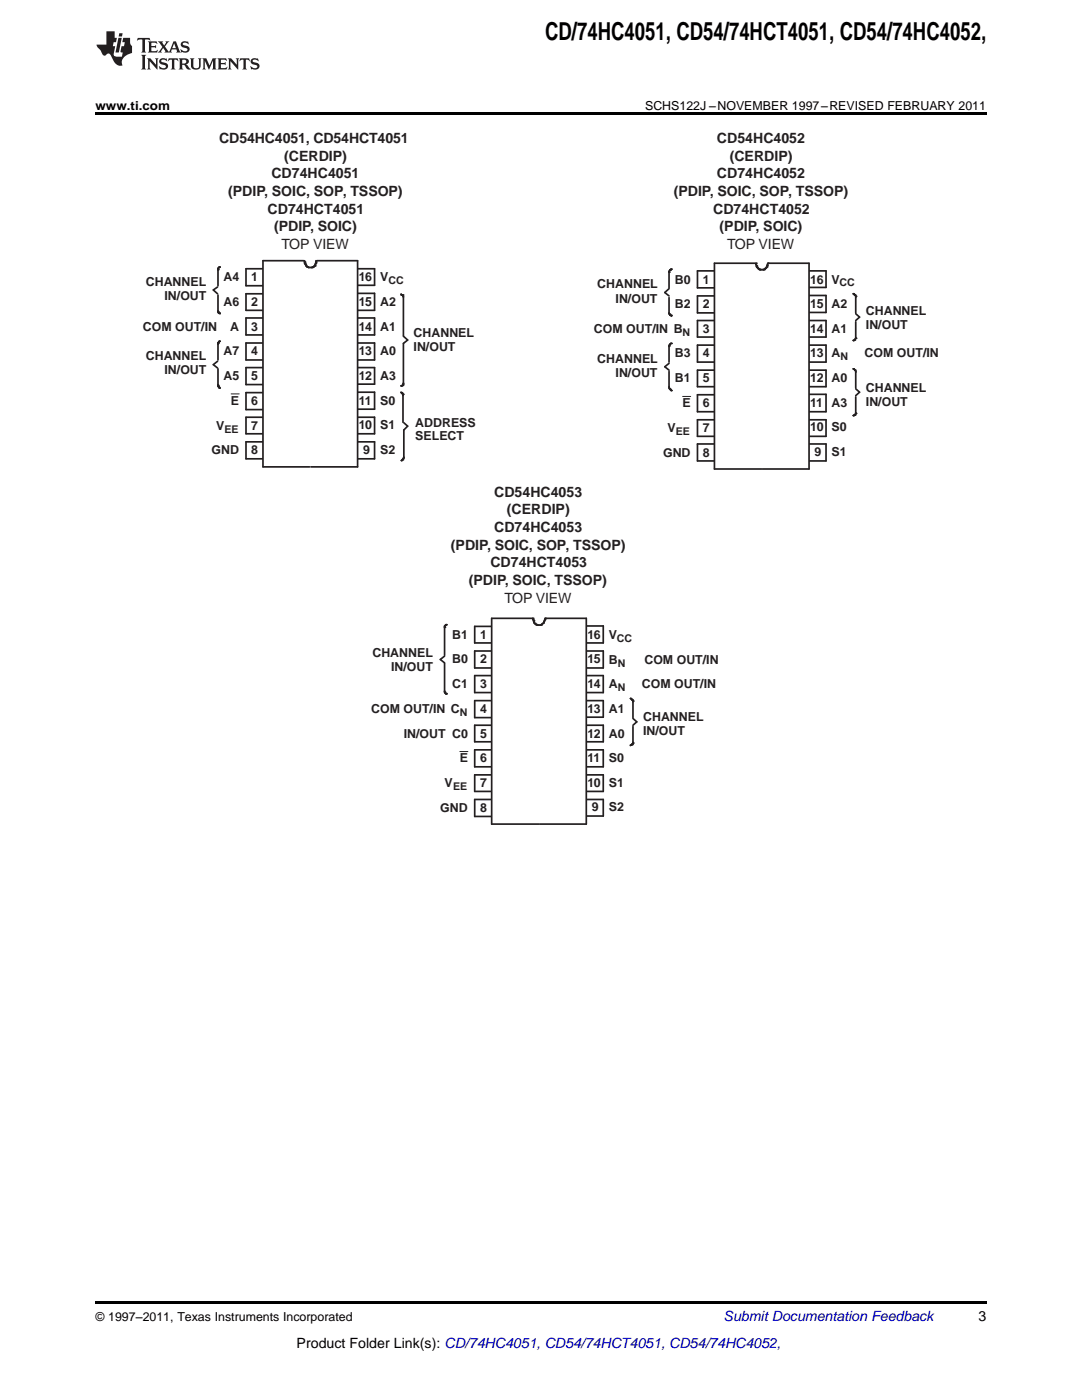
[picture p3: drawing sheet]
<svg xmlns="http://www.w3.org/2000/svg" width="216mm" height="279mm" viewBox="0 0 216 279" stroke-linecap="round" stroke-linejoin="round" font-family="sans-serif">
<g fill="#231f20">
<path d="M27.5 7.6l-.1 .5 .4-.2h.6v.1v2.1l-.2 .4h1l-.3-.4v-2.1l.1-.1h.5l.5 .2-.2-.5zM29.5 8.3l.2 .3v1.5l-.2 .4h1.8l.2-.6a1.04 1.04 0 0 1-1.3 .2v-.7h.6l.3 .2v-.6l-.3 .2h-.6v-.6l.8-.1 .4 .3-.2-.5zM31.5 8.3l.9 1.1-.9 1.1h.8l-.2-.2 .5-.7 .4 .7-.2 .2h1.5l-.1-.2 .1-.4h.9l.1 .4-.2 .2h1l-.3-.3-.7-1.9h-.5l-.9 2-.8-1 .9-1h-.8l.1 .3-.3 .5-.4-.6 .2-.2zM34.7 8.6l.4 1h-.7zM36.3 8.4a.63 .63 0 0 0-.2 .7 .63 .63 0 0 0 .6 .4l.6 .2 .1 .2a.75 .75 0 0 1-.7 .4 .75 .75 0 0 1-.6-.5l.1 .7 .1-.1a1.11 1.11 0 0 0 1.5-.6 1.13 1.13 0 0 0-1.2-.8l-.1-.4a1.04 1.04 0 0 1 1.2 .2l-.2-.5-.1 .1-.5-.2zM28.2 10.9l.2 .4v2.2l-.2 .4h1l-.3-.4v-2.2l.3-.4zM29.3 11.6l.3 .4v1.5l-.3 .4h.8l-.2-.4v-1.3l1.5 1.7v-1.9l.2-.4h-.7l.2 .4v.9l-1.1-1.3zM32 11.8a.62 .62 0 0 0-.2 .7 .62 .62 0 0 0 .6 .4l.6 .1 .1 .3a.76 .76 0 0 1-.7 .3 .76 .76 0 0 1-.6-.4l.1 .7 .1-.1a1.11 1.11 0 0 0 1.5-.6 1.13 1.13 0 0 0-1.2-.8l-.1-.4a1.04 1.04 0 0 1 1.2 .2l-.2-.6-.1 .1-.5-.1zM33.7 11.6l-.2 .6a.61 .61 0 0 1 .8-.3v1.6l-.2 .4h.9l-.2-.4v-1.6a.63 .63 0 0 1 .8 .3l-.2-.6zM35.6 11.6l.3 .4v1.5l-.3 .4h1l-.2-.2v-.8l.5 .2a.76 .76 0 0 0 1.2 .7l-1-1a.58 .58 0 0 0 .6-.5 .58 .58 0 0 0-.5-.6zM36.4 11.9h.1a.45 .45 0 0 1 .5 .1 .45 .45 0 0 1 .1 .5l-.7 .2zM37.9 11.6l.2 .2a2.17 2.17 0 0 0 .3 1.9 .99 .99 0 0 0 1.6-.6v-1.1l.2-.4h-.7l.2 .2a1.92 1.92 0 0 1-.2 1.8 .6 .6 0 0 1-.9-.5v-1.1l.2-.4zM40.4 11.6l.2 .4v1.5l-.2 .4h.7l-.2-.4v-1.4l.8 1.8 .8-1.8v1.4l-.2 .4h.9l-.2-.4v-1.5l.2-.4h-.8l-.6 1.5-.6-1.5zM43.4 11.6l.2 .4v1.5l-.2 .4h1.8l.2-.6a1.04 1.04 0 0 1-1.3 .1v-.6h.5l.4 .2v-.6l-.4 .2h-.5v-.7h.8l.3 .3-.1-.6zM45.5 11.6l.2 .4v1.5l-.2 .4h.7l-.2-.4v-1.3l1.5 1.7v-1.9l.2-.4h-.7l.2 .4v.9l-1.1-1.3zM47.9 11.6l-.1 .6a.61 .61 0 0 1 .8-.3v1.6l-.3 .4h1l-.3-.4 .1-1.6a.63 .63 0 0 1 .7 .3l-.1-.6zM50.2 11.8a.62 .62 0 0 0-.2 .7 .62 .62 0 0 0 .6 .4l.6 .1 .2 .3a.76 .76 0 0 1-.8 .3 .76 .76 0 0 1-.6-.4l.1 .7 .2-.1a1.11 1.11 0 0 0 1.5-.6 1.13 1.13 0 0 0-1.3-.8l-.1-.4a1.04 1.04 0 0 1 1.2 .2l-.1-.6-.2 .1-.5-.1z"/>
<path d="M21.2 6.3v2.6h-1.9l.1 .4 .7 .9a.91 .91 0 0 0 1 .8 .56 .56 0 0 1 .5-.3 .56 .56 0 0 1 .5 .3l.4 .8a1.53 1.53 0 0 0 1.9 1.2 1.54 1.54 0 0 1 1-2.1l.9-.3v-1.4a1.52 1.52 0 0 1-.3-1.6h-1.4l-.2 .8h.5l-.2 .8h-.4l-.2 1v.2l.4 .1-.2 .8a1.93 1.93 0 0 1-1.6-.3l.3-1.8h-.5l.2-.8h.4l.2-.8h-.4v-1.3zM23.6 7.6l-.6 2.9h.7l.6-2.9zM23.8 6.6l-.1 .7h.6l.2-.7z"/>
</g>
<path d="M71.4 63.5h3.3v3.3h-3.3z" fill="#fff"/>
<path d="M71.4 63.5h3.3v3.3h-3.3" fill="none" stroke="#231f20" stroke-width=".34"/>
<path d="M71.4 58.5h3.3v3.4h-3.3z" fill="#fff"/>
<path d="M71.4 58.5h3.3v3.4h-3.3" fill="none" stroke="#231f20" stroke-width=".34"/>
<path d="M71.4 53.6h3.3v3.3h-3.3z" fill="#fff"/>
<path d="M71.4 53.6h3.3v3.3h-3.3" fill="none" stroke="#231f20" stroke-width=".34"/>
<path d="M71.4 88.2h3.3v3.4h-3.3z" fill="#fff"/>
<path d="M71.4 88.2h3.3v3.4h-3.3" fill="none" stroke="#231f20" stroke-width=".34"/>
<path d="M71.4 68.5h3.3v3.3h-3.3z" fill="#fff"/>
<path d="M71.4 68.5h3.3v3.3h-3.3" fill="none" stroke="#231f20" stroke-width=".34"/>
<path d="M71.4 73.4h3.3v3.3h-3.3z" fill="#fff"/>
<path d="M71.4 73.4h3.3v3.3h-3.3" fill="none" stroke="#231f20" stroke-width=".34"/>
<path d="M71.4 78.3h3.3v3.4h-3.3z" fill="#fff"/>
<path d="M71.4 78.3h3.3v3.4h-3.3" fill="none" stroke="#231f20" stroke-width=".34"/>
<path d="M71.4 83.3h3.3v3.3h-3.3z" fill="#fff"/>
<path d="M71.4 83.3h3.3v3.3h-3.3" fill="none" stroke="#231f20" stroke-width=".34"/>
<path d="M49.1 53.6h3.4v3.4h-3.4z" fill="#fff"/>
<path d="M52.5 53.6h-3.4v3.4h3.4" fill="none" stroke="#231f20" stroke-width=".34"/>
<path d="M49.1 58.6h3.4v3.3h-3.4z" fill="#fff"/>
<path d="M52.5 58.6h-3.4v3.3h3.4" fill="none" stroke="#231f20" stroke-width=".34"/>
<path d="M49.1 63.5h3.4v3.3h-3.4z" fill="#fff"/>
<path d="M52.5 63.5h-3.4v3.3h3.4" fill="none" stroke="#231f20" stroke-width=".34"/>
<path d="M49.1 68.5h3.4v3.3h-3.4z" fill="#fff"/>
<path d="M52.5 68.5h-3.4v3.3h3.4" fill="none" stroke="#231f20" stroke-width=".34"/>
<path d="M49.1 73.4h3.4v3.4h-3.4z" fill="#fff"/>
<path d="M52.5 73.4h-3.4v3.4h3.4" fill="none" stroke="#231f20" stroke-width=".34"/>
<path d="M49.1 83.3h3.4v3.3h-3.4z" fill="#fff"/>
<path d="M52.5 83.3h-3.4v3.3h3.4" fill="none" stroke="#231f20" stroke-width=".34"/>
<path d="M49.1 78.4h3.4v3.3h-3.4z" fill="#fff"/>
<path d="M52.5 78.4h-3.4v3.3h3.4" fill="none" stroke="#231f20" stroke-width=".34"/>
<path d="M49.1 88.2h3.4v3.4h-3.4z" fill="#fff"/>
<path d="M52.5 88.2h-3.4v3.4h3.4" fill="none" stroke="#231f20" stroke-width=".34"/>
<path d="M52.5 52h8.1l1.2 41.2h-9.3z" fill="#fff"/>
<path d="M60.6 52h-8.1v41.2h9.3" fill="none" stroke="#231f20" stroke-width=".34"/>
<circle cx="61.8" cy="53.4" r=".17" fill="#231f20"/>
<path d="M60.9 52.8l.4 .5 .5 .1" fill="none" stroke="#231f20" stroke-width=".34"/>
<circle cx="60.9" cy="52.8" r=".17" fill="#231f20"/>
<path d="M60.9 52.5v.3" fill="none" stroke="#231f20" stroke-width=".34"/>
<circle cx="60.9" cy="52.5" r=".17" fill="#231f20"/>
<path d="M60.8 52.3l.1 .2" fill="none" stroke="#231f20" stroke-width=".34"/>
<circle cx="60.8" cy="52.3" r=".17" fill="#231f20"/>
<path d="M60.8 52v.3" fill="none" stroke="#231f20" stroke-width=".34"/>
<path d="M63.2 52h8.2v41.2h-9.4z" fill="#fff"/>
<path d="M63.1 52v.3M63.2 52h8.2v41.2h-9.4" fill="none" stroke="#231f20" stroke-width=".34"/>
<circle cx="63.1" cy="52.3" r=".17" fill="#231f20"/>
<path d="M63.1 52.3l-.1 .2" fill="none" stroke="#231f20" stroke-width=".34"/>
<circle cx="63" cy="52.5" r=".17" fill="#231f20"/>
<path d="M63 52.5l-.2 .5" fill="none" stroke="#231f20" stroke-width=".34"/>
<circle cx="62.8" cy="53" r=".17" fill="#231f20"/>
<path d="M62.8 53l-.3 .3" fill="none" stroke="#231f20" stroke-width=".34"/>
<circle cx="62.5" cy="53.3" r=".17" fill="#231f20"/>
<path d="M62.5 53.3l-.2 .1" fill="none" stroke="#231f20" stroke-width=".34"/>
<circle cx="62.3" cy="53.4" r=".17" fill="#231f20"/>
<path d="M62 53.4h.3" fill="none" stroke="#231f20" stroke-width=".34"/>
<path d="M46.1 78.6h1.6" fill="none" stroke="#231f20" stroke-width=".2"/>
<path d="M80.5 67.1l.8 .8-.8 .6z" fill="#fff"/>
<path d="M80 58.7l.1 .2h.2M80.5 59.4v7.6M80.5 67.1l.8 .8-.8 .6" fill="none" stroke="#231f20" stroke-width=".34"/>
<circle cx="80.3" cy="58.9" r=".17" fill="#231f20"/>
<path d="M80.3 58.9l.2 .5M80 77h.1M80.5 68.5v7.9" fill="none" stroke="#231f20" stroke-width=".34"/>
<circle cx="80.1" cy="77" r=".17" fill="#231f20"/>
<path d="M80.3 76.9l-.2 .1" fill="none" stroke="#231f20" stroke-width=".34"/>
<circle cx="80.3" cy="76.9" r=".17" fill="#231f20"/>
<path d="M80.4 76.7l-.1 .2" fill="none" stroke="#231f20" stroke-width=".34"/>
<circle cx="80.4" cy="76.7" r=".17" fill="#231f20"/>
<path d="M80.5 76.4l-.1 .3" fill="none" stroke="#231f20" stroke-width=".34"/>
<path d="M42.6 57.9l.8-.6v1.3z" fill="#fff"/>
<path d="M43.4 57.3l-.8 .6 .8 .7M43.5 53.9v3.1M43.8 53.3h.1" fill="none" stroke="#231f20" stroke-width=".34"/>
<circle cx="43.8" cy="53.3" r=".17" fill="#231f20"/>
<path d="M43.8 53.3l-.3 .3v.2" fill="none" stroke="#231f20" stroke-width=".34"/>
<circle cx="43.5" cy="53.8" r=".17" fill="#231f20"/>
<path d="M43.5 53.8v.1M43.5 58.9v3.1M43.8 62.5l.1 .1" fill="none" stroke="#231f20" stroke-width=".34"/>
<circle cx="43.8" cy="62.5" r=".17" fill="#231f20"/>
<path d="M43.5 62.2l.3 .3" fill="none" stroke="#231f20" stroke-width=".34"/>
<circle cx="43.5" cy="62.2" r=".17" fill="#231f20"/>
<path d="M43.5 62v.2" fill="none" stroke="#231f20" stroke-width=".34"/>
<path d="M42.6 72.8l.8-.7v1.3z" fill="#fff"/>
<path d="M43.4 72.1l-.8 .7 .8 .6M43.5 68.7v3.1M43.8 68.1h.1" fill="none" stroke="#231f20" stroke-width=".34"/>
<circle cx="43.8" cy="68.1" r=".17" fill="#231f20"/>
<path d="M43.8 68.1l-.3 .4" fill="none" stroke="#231f20" stroke-width=".34"/>
<circle cx="43.5" cy="68.5" r=".17" fill="#231f20"/>
<path d="M43.5 68.5v.2M43.5 73.6v3.2M43.8 77.4h.1" fill="none" stroke="#231f20" stroke-width=".34"/>
<circle cx="43.8" cy="77.4" r=".17" fill="#231f20"/>
<path d="M43.6 77.2l.2 .2" fill="none" stroke="#231f20" stroke-width=".34"/>
<circle cx="43.6" cy="77.2" r=".17" fill="#231f20"/>
<path d="M43.5 76.9l.1 .3" fill="none" stroke="#231f20" stroke-width=".34"/>
<circle cx="43.5" cy="76.9" r=".17" fill="#231f20"/>
<path d="M43.5 76.8v.1" fill="none" stroke="#231f20" stroke-width=".34"/>
<path d="M80.6 84.4l.7 .6-.7 .8z" fill="#fff"/>
<path d="M80.6 84.4l.7 .6-.7 .8v5.6" fill="none" stroke="#231f20" stroke-width=".34"/>
<circle cx="80.1" cy="91.9" r=".17" fill="#231f20"/>
<path d="M80.3 91.7l-.2 .2" fill="none" stroke="#231f20" stroke-width=".34"/>
<circle cx="80.3" cy="91.7" r=".17" fill="#231f20"/>
<path d="M80 78.3l.1 .1M80.4 78.7v5.6M80.6 91.2l-.3 .5" fill="none" stroke="#231f20" stroke-width=".34"/>
<circle cx="80.1" cy="78.4" r=".17" fill="#231f20"/>
<path d="M80.1 78.4h.2l.1 .3" fill="none" stroke="#231f20" stroke-width=".34"/>
<circle cx="80.4" cy="78.7" r=".17" fill="#231f20"/>
<path d="M80.4 78.7v.3" fill="none" stroke="#231f20" stroke-width=".34"/>
<path d="M161.4 64h3.4v3.3h-3.4z" fill="#fff"/>
<path d="M161.4 64h3.4v3.3h-3.4" fill="none" stroke="#231f20" stroke-width=".34"/>
<path d="M161.4 59h3.4v3.4h-3.4z" fill="#fff"/>
<path d="M161.4 59h3.4v3.4h-3.4" fill="none" stroke="#231f20" stroke-width=".34"/>
<path d="M161.4 54.1h3.4v3.3h-3.4z" fill="#fff"/>
<path d="M161.4 54.1h3.4v3.3h-3.4" fill="none" stroke="#231f20" stroke-width=".34"/>
<path d="M161.4 88.6h3.4v3.4h-3.4z" fill="#fff"/>
<path d="M161.4 88.6h3.4v3.4h-3.4" fill="none" stroke="#231f20" stroke-width=".34"/>
<path d="M161.4 68.9h3.4v3.4h-3.4z" fill="#fff"/>
<path d="M161.4 68.9h3.4v3.4h-3.4" fill="none" stroke="#231f20" stroke-width=".34"/>
<path d="M161.4 73.9h3.4v3.3h-3.4z" fill="#fff"/>
<path d="M161.4 73.9h3.4v3.3h-3.4" fill="none" stroke="#231f20" stroke-width=".34"/>
<path d="M161.4 78.7h3.4v3.5h-3.4z" fill="#fff"/>
<path d="M161.4 78.7h3.4v3.5h-3.4" fill="none" stroke="#231f20" stroke-width=".34"/>
<path d="M161.4 83.8h3.4v3.3h-3.4z" fill="#fff"/>
<path d="M161.4 83.8h3.4v3.3h-3.4" fill="none" stroke="#231f20" stroke-width=".34"/>
<path d="M139.2 54.1h3.4v3.3h-3.4z" fill="#fff"/>
<path d="M142.6 54.1h-3.4v3.3h3.4" fill="none" stroke="#231f20" stroke-width=".34"/>
<path d="M139.2 59.1h3.4v3.3h-3.4z" fill="#fff"/>
<path d="M142.6 59.1h-3.4v3.3h3.4" fill="none" stroke="#231f20" stroke-width=".34"/>
<path d="M139.2 64h3.4v3.3h-3.4z" fill="#fff"/>
<path d="M142.6 64h-3.4v3.3h3.4" fill="none" stroke="#231f20" stroke-width=".34"/>
<path d="M139.2 68.9h3.4v3.4h-3.4z" fill="#fff"/>
<path d="M142.6 68.9h-3.4v3.4h3.4" fill="none" stroke="#231f20" stroke-width=".34"/>
<path d="M139.2 73.9h3.4v3.3h-3.4z" fill="#fff"/>
<path d="M142.6 73.9h-3.4v3.3h3.4" fill="none" stroke="#231f20" stroke-width=".34"/>
<path d="M139.2 83.8h3.4v3.3h-3.4z" fill="#fff"/>
<path d="M142.6 83.8h-3.4v3.3h3.4" fill="none" stroke="#231f20" stroke-width=".34"/>
<path d="M139.2 78.8h3.4v3.4h-3.4z" fill="#fff"/>
<path d="M142.6 78.8h-3.4v3.4h3.4" fill="none" stroke="#231f20" stroke-width=".34"/>
<path d="M139.2 88.6h3.4v3.4h-3.4z" fill="#fff"/>
<path d="M142.6 88.6h-3.4v3.4h3.4" fill="none" stroke="#231f20" stroke-width=".34"/>
<path d="M142.6 52.5h8.1l1.3 41.1h-9.4z" fill="#fff"/>
<path d="M150.7 52.5h-8.1v41.1h9.4M151.7 53.8h.3" fill="none" stroke="#231f20" stroke-width=".34"/>
<circle cx="151.7" cy="53.8" r=".17" fill="#231f20"/>
<path d="M151.4 53.7l.3 .1" fill="none" stroke="#231f20" stroke-width=".34"/>
<circle cx="151.4" cy="53.7" r=".17" fill="#231f20"/>
<path d="M151.2 53.6l.2 .1" fill="none" stroke="#231f20" stroke-width=".34"/>
<circle cx="151.2" cy="53.6" r=".17" fill="#231f20"/>
<path d="M151 53.3l.2 .3" fill="none" stroke="#231f20" stroke-width=".34"/>
<circle cx="151" cy="53.3" r=".17" fill="#231f20"/>
<path d="M150.9 53l.1 .3" fill="none" stroke="#231f20" stroke-width=".34"/>
<circle cx="150.9" cy="53" r=".17" fill="#231f20"/>
<path d="M150.9 52.5v.5" fill="none" stroke="#231f20" stroke-width=".34"/>
<circle cx="150.9" cy="52.5" r=".17" fill="#231f20"/>
<path d="M153.3 52.5h8.1v41.1h-9.3z" fill="#fff"/>
<path d="M153.3 52.5h8.1v41.1h-9.3" fill="none" stroke="#231f20" stroke-width=".34"/>
<circle cx="153.2" cy="52.5" r=".17" fill="#231f20"/>
<path d="M153.2 52.5l-.1 .5" fill="none" stroke="#231f20" stroke-width=".34"/>
<circle cx="153.1" cy="53" r=".17" fill="#231f20"/>
<path d="M153.1 53l-.1 .3" fill="none" stroke="#231f20" stroke-width=".34"/>
<circle cx="153" cy="53.3" r=".17" fill="#231f20"/>
<path d="M153 53.3l-.3 .3" fill="none" stroke="#231f20" stroke-width=".34"/>
<circle cx="152.7" cy="53.6" r=".17" fill="#231f20"/>
<path d="M152.7 53.6l-.2 .2" fill="none" stroke="#231f20" stroke-width=".34"/>
<circle cx="152.5" cy="53.8" r=".17" fill="#231f20"/>
<path d="M152.2 53.8h.3" fill="none" stroke="#231f20" stroke-width=".34"/>
<circle cx="152.2" cy="53.8" r=".17" fill="#231f20"/>
<path d="M152.1 53.8h.1" fill="none" stroke="#231f20" stroke-width=".34"/>
<path d="M136.2 79.1h1.6" fill="none" stroke="#231f20" stroke-width=".2"/>
<path d="M132.7 58.4l.8-.8v1.5z" fill="#fff"/>
<path d="M133.5 57.6l-.8 .8 .8 .7M133.5 54.3v3.1M133.9 53.7h.1" fill="none" stroke="#231f20" stroke-width=".34"/>
<circle cx="133.9" cy="53.7" r=".17" fill="#231f20"/>
<path d="M133.9 53.7l-.1 .1" fill="none" stroke="#231f20" stroke-width=".34"/>
<circle cx="133.8" cy="53.8" r=".17" fill="#231f20"/>
<path d="M133.8 53.8l-.1 .1" fill="none" stroke="#231f20" stroke-width=".34"/>
<circle cx="133.7" cy="53.9" r=".17" fill="#231f20"/>
<path d="M133.7 53.9l-.2 .4" fill="none" stroke="#231f20" stroke-width=".34"/>
<circle cx="133.5" cy="54.3" r=".17" fill="#231f20"/>
<path d="M133.5 59.4v3M133.9 62.9l.1 .2" fill="none" stroke="#231f20" stroke-width=".34"/>
<circle cx="133.9" cy="62.9" r=".17" fill="#231f20"/>
<path d="M133.7 62.9h.2" fill="none" stroke="#231f20" stroke-width=".34"/>
<circle cx="133.7" cy="62.9" r=".17" fill="#231f20"/>
<path d="M133.6 62.7l.1 .2" fill="none" stroke="#231f20" stroke-width=".34"/>
<circle cx="133.6" cy="62.7" r=".17" fill="#231f20"/>
<path d="M133.5 62.4l.1 .3" fill="none" stroke="#231f20" stroke-width=".34"/>
<path d="M132.7 73.2l.8-.7v1.4z" fill="#fff"/>
<path d="M133.5 72.5l-.8 .7 .8 .7M133.5 69.1v3.2M133.9 68.5h.1" fill="none" stroke="#231f20" stroke-width=".34"/>
<circle cx="133.9" cy="68.5" r=".17" fill="#231f20"/>
<path d="M133.9 68.5l-.4 .5" fill="none" stroke="#231f20" stroke-width=".34"/>
<circle cx="133.5" cy="69" r=".17" fill="#231f20"/>
<path d="M133.5 69v.1M133.5 74.1v3.1M133.9 77.9h.1" fill="none" stroke="#231f20" stroke-width=".34"/>
<circle cx="133.9" cy="77.9" r=".17" fill="#231f20"/>
<path d="M133.7 77.7l.2 .1v.1" fill="none" stroke="#231f20" stroke-width=".34"/>
<circle cx="133.7" cy="77.7" r=".17" fill="#231f20"/>
<path d="M133.5 77.2l.2 .5" fill="none" stroke="#231f20" stroke-width=".34"/>
<path d="M170.8 62.6l.7 .7-.7 .7z" fill="#fff"/>
<path d="M170.8 59.4v3M170.8 62.6l.7 .7-.7 .7" fill="none" stroke="#231f20" stroke-width=".34"/>
<circle cx="170.2" cy="58.6" r=".17" fill="#231f20"/>
<path d="M170.2 58.6h.2l.2 .3" fill="none" stroke="#231f20" stroke-width=".34"/>
<circle cx="170.6" cy="58.9" r=".17" fill="#231f20"/>
<path d="M170.6 58.9l.2 .2" fill="none" stroke="#231f20" stroke-width=".34"/>
<circle cx="170.8" cy="59.1" r=".17" fill="#231f20"/>
<path d="M170.8 59.1v.3M170.8 64.2v3.2" fill="none" stroke="#231f20" stroke-width=".34"/>
<circle cx="170.2" cy="67.9" r=".17" fill="#231f20"/>
<path d="M170.5 67.9h-.3" fill="none" stroke="#231f20" stroke-width=".34"/>
<circle cx="170.5" cy="67.9" r=".17" fill="#231f20"/>
<path d="M170.8 67.5l-.3 .4" fill="none" stroke="#231f20" stroke-width=".34"/>
<circle cx="170.8" cy="67.5" r=".17" fill="#231f20"/>
<path d="M170.8 67.4v.1" fill="none" stroke="#231f20" stroke-width=".34"/>
<path d="M170.8 77.6l.7 .7-.7 .7z" fill="#fff"/>
<path d="M170.8 77.6l.7 .7-.7 .7M170.8 74.3v3.1" fill="none" stroke="#231f20" stroke-width=".34"/>
<circle cx="170.2" cy="73.6" r=".17" fill="#231f20"/>
<path d="M170.2 73.6l.4 .3" fill="none" stroke="#231f20" stroke-width=".34"/>
<circle cx="170.6" cy="73.9" r=".17" fill="#231f20"/>
<path d="M170.6 73.9l.2 .4M170.8 79.2v3.1" fill="none" stroke="#231f20" stroke-width=".34"/>
<circle cx="170.2" cy="82.9" r=".17" fill="#231f20"/>
<path d="M170.5 82.8l-.3 .1" fill="none" stroke="#231f20" stroke-width=".34"/>
<circle cx="170.5" cy="82.8" r=".17" fill="#231f20"/>
<path d="M170.6 82.8h-.1" fill="none" stroke="#231f20" stroke-width=".34"/>
<circle cx="170.6" cy="82.8" r=".17" fill="#231f20"/>
<path d="M170.8 82.5l-.2 .3" fill="none" stroke="#231f20" stroke-width=".34"/>
<circle cx="170.8" cy="82.5" r=".17" fill="#231f20"/>
<path d="M170.8 82.3v.2" fill="none" stroke="#231f20" stroke-width=".34"/>
<path d="M117 134.8h3.4v3.4h-3.4z" fill="#fff"/>
<path d="M117 134.8h3.4v3.4h-3.4" fill="none" stroke="#231f20" stroke-width=".34"/>
<path d="M117 129.9h3.4v3.4h-3.4z" fill="#fff"/>
<path d="M117 129.9h3.4v3.4h-3.4" fill="none" stroke="#231f20" stroke-width=".34"/>
<path d="M117 124.9h3.4v3.4h-3.4z" fill="#fff"/>
<path d="M117 124.9h3.4v3.4h-3.4" fill="none" stroke="#231f20" stroke-width=".34"/>
<path d="M117 159.6h3.4v3.3h-3.4z" fill="#fff"/>
<path d="M117 159.6h3.4v3.3h-3.4" fill="none" stroke="#231f20" stroke-width=".34"/>
<path d="M117 139.8h3.4v3.3h-3.4z" fill="#fff"/>
<path d="M117 139.8h3.4v3.3h-3.4" fill="none" stroke="#231f20" stroke-width=".34"/>
<path d="M117 144.7h3.4v3.3h-3.4z" fill="#fff"/>
<path d="M117 144.7h3.4v3.3h-3.4" fill="none" stroke="#231f20" stroke-width=".34"/>
<path d="M117 149.6h3.4v3.4h-3.4z" fill="#fff"/>
<path d="M117 149.6h3.4v3.4h-3.4" fill="none" stroke="#231f20" stroke-width=".34"/>
<path d="M117 154.6h3.4v3.3h-3.4z" fill="#fff"/>
<path d="M117 154.6h3.4v3.3h-3.4" fill="none" stroke="#231f20" stroke-width=".34"/>
<path d="M94.7 125h3.4v3.3h-3.4z" fill="#fff"/>
<path d="M98.1 125h-3.4v3.3h3.4" fill="none" stroke="#231f20" stroke-width=".34"/>
<path d="M94.7 129.9h3.4v3.4h-3.4z" fill="#fff"/>
<path d="M98.1 129.9h-3.4v3.4h3.4" fill="none" stroke="#231f20" stroke-width=".34"/>
<path d="M94.7 134.8h3.4v3.4h-3.4z" fill="#fff"/>
<path d="M98.1 134.8h-3.4v3.4h3.4" fill="none" stroke="#231f20" stroke-width=".34"/>
<path d="M94.7 139.8h3.4v3.4h-3.4z" fill="#fff"/>
<path d="M98.1 139.8h-3.4v3.4h3.4" fill="none" stroke="#231f20" stroke-width=".34"/>
<path d="M94.7 144.7h3.4v3.3h-3.4z" fill="#fff"/>
<path d="M98.1 144.7h-3.4v3.3h3.4" fill="none" stroke="#231f20" stroke-width=".34"/>
<path d="M94.7 154.6h3.4v3.3h-3.4z" fill="#fff"/>
<path d="M98.1 154.6h-3.4v3.3h3.4" fill="none" stroke="#231f20" stroke-width=".34"/>
<path d="M94.7 149.6h3.4v3.4h-3.4z" fill="#fff"/>
<path d="M98.1 149.6h-3.4v3.4h3.4" fill="none" stroke="#231f20" stroke-width=".34"/>
<path d="M94.7 159.6h3.4v3.3h-3.4z" fill="#fff"/>
<path d="M98.1 159.6h-3.4v3.3h3.4" fill="none" stroke="#231f20" stroke-width=".34"/>
<path d="M98.1 123.4h8.1l1.3 41.1h-9.4z" fill="#fff"/>
<path d="M106.2 123.4h-8.1v41.1h9.4M107 124.7l.5 .1" fill="none" stroke="#231f20" stroke-width=".34"/>
<circle cx="107" cy="124.7" r=".17" fill="#231f20"/>
<path d="M106.7 124.4l.3 .3" fill="none" stroke="#231f20" stroke-width=".34"/>
<circle cx="106.7" cy="124.4" r=".17" fill="#231f20"/>
<path d="M106.5 123.9l.1 .4 .1 .1" fill="none" stroke="#231f20" stroke-width=".34"/>
<circle cx="106.5" cy="123.9" r=".17" fill="#231f20"/>
<path d="M106.3 123.7l.2 .2" fill="none" stroke="#231f20" stroke-width=".34"/>
<circle cx="106.3" cy="123.7" r=".17" fill="#231f20"/>
<path d="M106.3 123.4v.3" fill="none" stroke="#231f20" stroke-width=".34"/>
<circle cx="106.3" cy="123.4" r=".17" fill="#231f20"/>
<path d="M108.9 123.4h8.1v41.1h-9.3z" fill="#fff"/>
<path d="M108.9 123.4h8.1v41.1h-9.3" fill="none" stroke="#231f20" stroke-width=".34"/>
<circle cx="108.8" cy="123.4" r=".17" fill="#231f20"/>
<path d="M108.8 123.4l-.1 .3" fill="none" stroke="#231f20" stroke-width=".34"/>
<circle cx="108.7" cy="123.7" r=".17" fill="#231f20"/>
<path d="M108.7 123.7l-.2 .6-.3 .2v.2l-.4 .1" fill="none" stroke="#231f20" stroke-width=".34"/>
<circle cx="107.8" cy="124.8" r=".17" fill="#231f20"/>
<path d="M107.7 124.8h.1" fill="none" stroke="#231f20" stroke-width=".34"/>
<path d="M91.8 150h1.6" fill="none" stroke="#231f20" stroke-width=".2"/>
<path d="M87.9 131.6l.8-.7v1.4z" fill="#fff"/>
<path d="M88.7 130.9l-.8 .7 .8 .7M88.7 125.3v5.5M89.2 124.7h-.2l-.3 .2v.3" fill="none" stroke="#231f20" stroke-width=".34"/>
<circle cx="88.7" cy="125.2" r=".17" fill="#231f20"/>
<path d="M88.7 125.2v.1M88.7 132.4v5.5M89 138.4l.2 .1" fill="none" stroke="#231f20" stroke-width=".34"/>
<circle cx="89" cy="138.4" r=".17" fill="#231f20"/>
<path d="M88.7 138.1l.3 .3" fill="none" stroke="#231f20" stroke-width=".34"/>
<circle cx="88.7" cy="138.1" r=".17" fill="#231f20"/>
<path d="M88.7 137.9v.2" fill="none" stroke="#231f20" stroke-width=".34"/>
<path d="M126.3 143.4l.8 .7-.8 .6z" fill="#fff"/>
<path d="M126.3 143.4l.8 .7-.8 .6M126.3 140.1v3.1" fill="none" stroke="#231f20" stroke-width=".34"/>
<circle cx="125.8" cy="139.4" r=".17" fill="#231f20"/>
<path d="M125.8 139.4l.3 .3" fill="none" stroke="#231f20" stroke-width=".34"/>
<circle cx="126.1" cy="139.7" r=".17" fill="#231f20"/>
<path d="M126.1 139.7l.2 .2" fill="none" stroke="#231f20" stroke-width=".34"/>
<circle cx="126.3" cy="139.9" r=".17" fill="#231f20"/>
<path d="M126.3 139.9v.2M126 148.6l-.2 .2M126.3 145v3.1" fill="none" stroke="#231f20" stroke-width=".34"/>
<circle cx="126" cy="148.6" r=".17" fill="#231f20"/>
<path d="M126.1 148.5l-.1 .1" fill="none" stroke="#231f20" stroke-width=".34"/>
<circle cx="126.1" cy="148.5" r=".17" fill="#231f20"/>
<path d="M126.3 148.3l-.2 .2" fill="none" stroke="#231f20" stroke-width=".34"/>
<circle cx="126.3" cy="148.3" r=".17" fill="#231f20"/>
<path d="M126.3 148.1v.2" fill="none" stroke="#231f20" stroke-width=".34"/>
<path d="M19 22.5h177.8v.5h-177.8zM19 259.7h177.8v.5h-177.8z" fill="#000"/>
<text font-size="4.9" x="108.8" y="7.9">CD/74HC4051, CD54/74HCT4051, CD54/74HC4052,</text>
<g font-size="2.8" fill="#231f20">
<text x="43.8" y="28.6">CD54HC4051, CD54HCT4051</text>
<text x="143.1" y="28.6">CD54HC4052</text>
<text x="54.2" y="35.6">CD74HC4051</text>
<text x="56.7" y="32">(CERDIP)</text>
<text x="143.1" y="35.6">CD74HC4052</text>
<text x="145.6" y="32">(CERDIP)</text>
<text x="45.5" y="39.1">(PDIP, SOIC, SOP, TSSOP)</text>
<text x="134.4" y="39.1">(PDIP, SOIC, SOP, TSSOP)</text>
<text x="53.4" y="42.6">CD74HCT4051</text>
<text x="54.7" y="46.2">(PDIP, SOIC)</text>
<text x="142.3" y="42.6">CD74HCT4052</text>
<text x="143.6" y="46.2">(PDIP, SOIC)</text>
<text x="56.2" y="49.7">TOP VIEW</text>
<text x="145.1" y="49.7">TOP VIEW</text>
<text x="98.6" y="99.1">CD54HC4053</text>
<text x="98.6" y="106.1">CD74HC4053</text>
<text x="101.2" y="102.6">(CERDIP)</text>
<text x="90" y="109.7">(PDIP, SOIC, SOP, TSSOP)</text>
<text x="97.9" y="113.2">CD74HCT4053</text>
<text x="93.5" y="116.7">(PDIP, SOIC, TSSOP)</text>
<text x="100.6" y="120.3">TOP VIEW</text>
</g>
<text font-size="2.8" fill="#0000c8" x="144.4" y="263.6">Submit Documentation Feedback</text>
<g font-size="2.8">
<text x="195.3" y="263.6">3</text>
<text x="59.2" y="269">Product Folder Link(s): CD/74HC4051, CD54/74HCT4051, CD54/74HC4052,</text>
</g>
<g font-size="2.5">
<text x="19" y="21.9">www.ti.com</text>
<text x="128.7" y="21.9">SCHS122J –NOVEMBER 1997–REVISED FEBRUARY 2011</text>
<text x="19" y="263.6">© 1997–2011, Texas Instruments Incorporated</text>
</g>
<g font-size="2.5" fill="#231f20">
<text x="29.1" y="57.1">CHANNEL</text>
<text x="32.8" y="59.9">IN/OUT</text>
<text x="44.6" y="56.1">A4</text>
<text x="50.1" y="56.1">1</text>
<text x="71.6" y="56.1">16</text>
<text x="75.8" y="56.1">V</text>
<text x="119.2" y="57.5">CHANNEL</text>
<text x="134.7" y="56.6">B0</text>
<text x="140.3" y="56.6">1</text>
<text x="161.7" y="56.6">16</text>
<text x="165.9" y="56.6">V</text>
<text x="28.5" y="66">COM OUT/IN</text>
<text x="44.6" y="61">A6</text>
<text x="46" y="66">A</text>
<text x="50.1" y="61">2</text>
<text x="50.1" y="66">3</text>
<text x="71.6" y="66">14</text>
<text x="71.6" y="61">15</text>
<text x="75.8" y="66">A1</text>
<text x="75.8" y="61">A2</text>
<text x="122.8" y="60.4">IN/OUT</text>
<text x="134.7" y="61.4">B2</text>
<text x="140.3" y="61.4">2</text>
<text x="161.7" y="61.4">15</text>
<text x="165.9" y="61.4">A2</text>
<text x="172.8" y="62.9">CHANNEL</text>
<text x="172.8" y="65.7">IN/OUT</text>
<text x="29.1" y="71.9">CHANNEL</text>
<text x="44.6" y="70.9">A7</text>
<text x="50.1" y="70.9">4</text>
<text x="71.6" y="70.8">13</text>
<text x="75.8" y="70.8">A0</text>
<text x="82.5" y="67.2">CHANNEL</text>
<text x="82.5" y="70">IN/OUT</text>
<text x="118.5" y="66.4">COM OUT/IN B</text>
<text x="134.7" y="71.3">B3</text>
<text x="140.3" y="66.4">3</text>
<text x="140.3" y="71.3">4</text>
<text x="161.7" y="66.4">14</text>
<text x="161.7" y="71.3">13</text>
<text x="165.9" y="66.4">A1</text>
<text x="165.9" y="71.3">A</text>
<text x="172.5" y="71.3">COM OUT/IN</text>
<text x="32.8" y="74.7">IN/OUT</text>
<text x="44.6" y="75.8">A5</text>
<text x="50.1" y="75.8">5</text>
<text x="71.6" y="75.9">12</text>
<text x="75.8" y="75.9">A3</text>
<text x="119.2" y="72.3">CHANNEL</text>
<text x="122.8" y="75.1">IN/OUT</text>
<text x="134.7" y="76.2">B1</text>
<text x="140.3" y="76.2">5</text>
<text x="161.7" y="76.3">12</text>
<text x="165.9" y="76.3">A0</text>
<text x="46" y="80.7">E</text>
<text x="50.1" y="80.7">6</text>
<text x="71.6" y="80.7">11</text>
<text x="75.8" y="80.7">S0</text>
<text x="136.2" y="81.2">E</text>
<text x="140.3" y="81.2">6</text>
<text x="161.7" y="81.2">11</text>
<text x="165.9" y="81.2">A3</text>
<text x="172.8" y="78.2">CHANNEL</text>
<text x="172.8" y="81">IN/OUT</text>
<text x="43.2" y="85.7">V</text>
<text x="50.1" y="85.7">7</text>
<text x="71.6" y="85.6">10</text>
<text x="75.8" y="85.6">S1</text>
<text x="82.9" y="85.3">ADDRESS</text>
<text x="82.9" y="87.8">SELECT</text>
<text x="133.2" y="86.1">V</text>
<text x="140.3" y="86.1">7</text>
<text x="161.7" y="86.1">10</text>
<text x="165.9" y="86.1">S0</text>
<text x="42.2" y="90.6">GND</text>
<text x="50.1" y="90.6">8</text>
<text x="72.5" y="90.6">9</text>
<text x="75.8" y="90.6">S2</text>
<text x="132.3" y="91.1">GND</text>
<text x="140.3" y="91.1">8</text>
<text x="162.5" y="91.1">9</text>
<text x="165.9" y="91.1">S1</text>
<text x="74.3" y="131.1">CHANNEL</text>
<text x="90.2" y="127.5">B1</text>
<text x="95.8" y="127.5">1</text>
<text x="117.2" y="127.5">16</text>
<text x="121.5" y="127.5">V</text>
<text x="78" y="133.9">IN/OUT</text>
<text x="90.2" y="132.4">B0</text>
<text x="90.2" y="137.4">C1</text>
<text x="95.8" y="132.4">2</text>
<text x="95.8" y="137.4">3</text>
<text x="117.2" y="137.3">14</text>
<text x="117.2" y="132.4">15</text>
<text x="121.5" y="137.3">A</text>
<text x="121.5" y="132.5">B</text>
<text x="128.1" y="137.3">COM OUT/IN</text>
<text x="128.6" y="132.5">COM OUT/IN</text>
<text x="74.1" y="142.2">COM OUT/IN C</text>
<text x="95.8" y="142.2">4</text>
<text x="117.2" y="142.2">13</text>
<text x="121.5" y="142.2">A1</text>
<text x="128.3" y="144">CHANNEL</text>
<text x="80.6" y="147.2">IN/OUT C0</text>
<text x="95.8" y="147.2">5</text>
<text x="117.2" y="147.2">12</text>
<text x="121.5" y="147.2">A0</text>
<text x="128.3" y="146.8">IN/OUT</text>
<text x="91.8" y="152.1">E</text>
<text x="95.8" y="152.1">6</text>
<text x="117.2" y="152.1">11</text>
<text x="121.5" y="152.1">S0</text>
<text x="88.7" y="157.1">V</text>
<text x="95.8" y="157.1">7</text>
<text x="117.2" y="157">10</text>
<text x="118.1" y="161.9">9</text>
<text x="121.5" y="157">S1</text>
<text x="121.5" y="161.9">S2</text>
<text x="87.9" y="162">GND</text>
<text x="95.8" y="162">8</text>
</g>
<g font-size="2.1" fill="#231f20">
<text x="77.5" y="56.7">CC</text>
<text x="167.5" y="57.1">CC</text>
<text x="136.2" y="67">N</text>
<text x="167.7" y="71.9">N</text>
<text x="44.8" y="86.3">EE</text>
<text x="134.9" y="86.8">EE</text>
<text x="123.1" y="128.1">CC</text>
<text x="123.3" y="137.9">N</text>
<text x="123.3" y="133.1">N</text>
<text x="91.8" y="142.9">N</text>
<text x="90.4" y="157.7">EE</text>
</g>
</svg>
